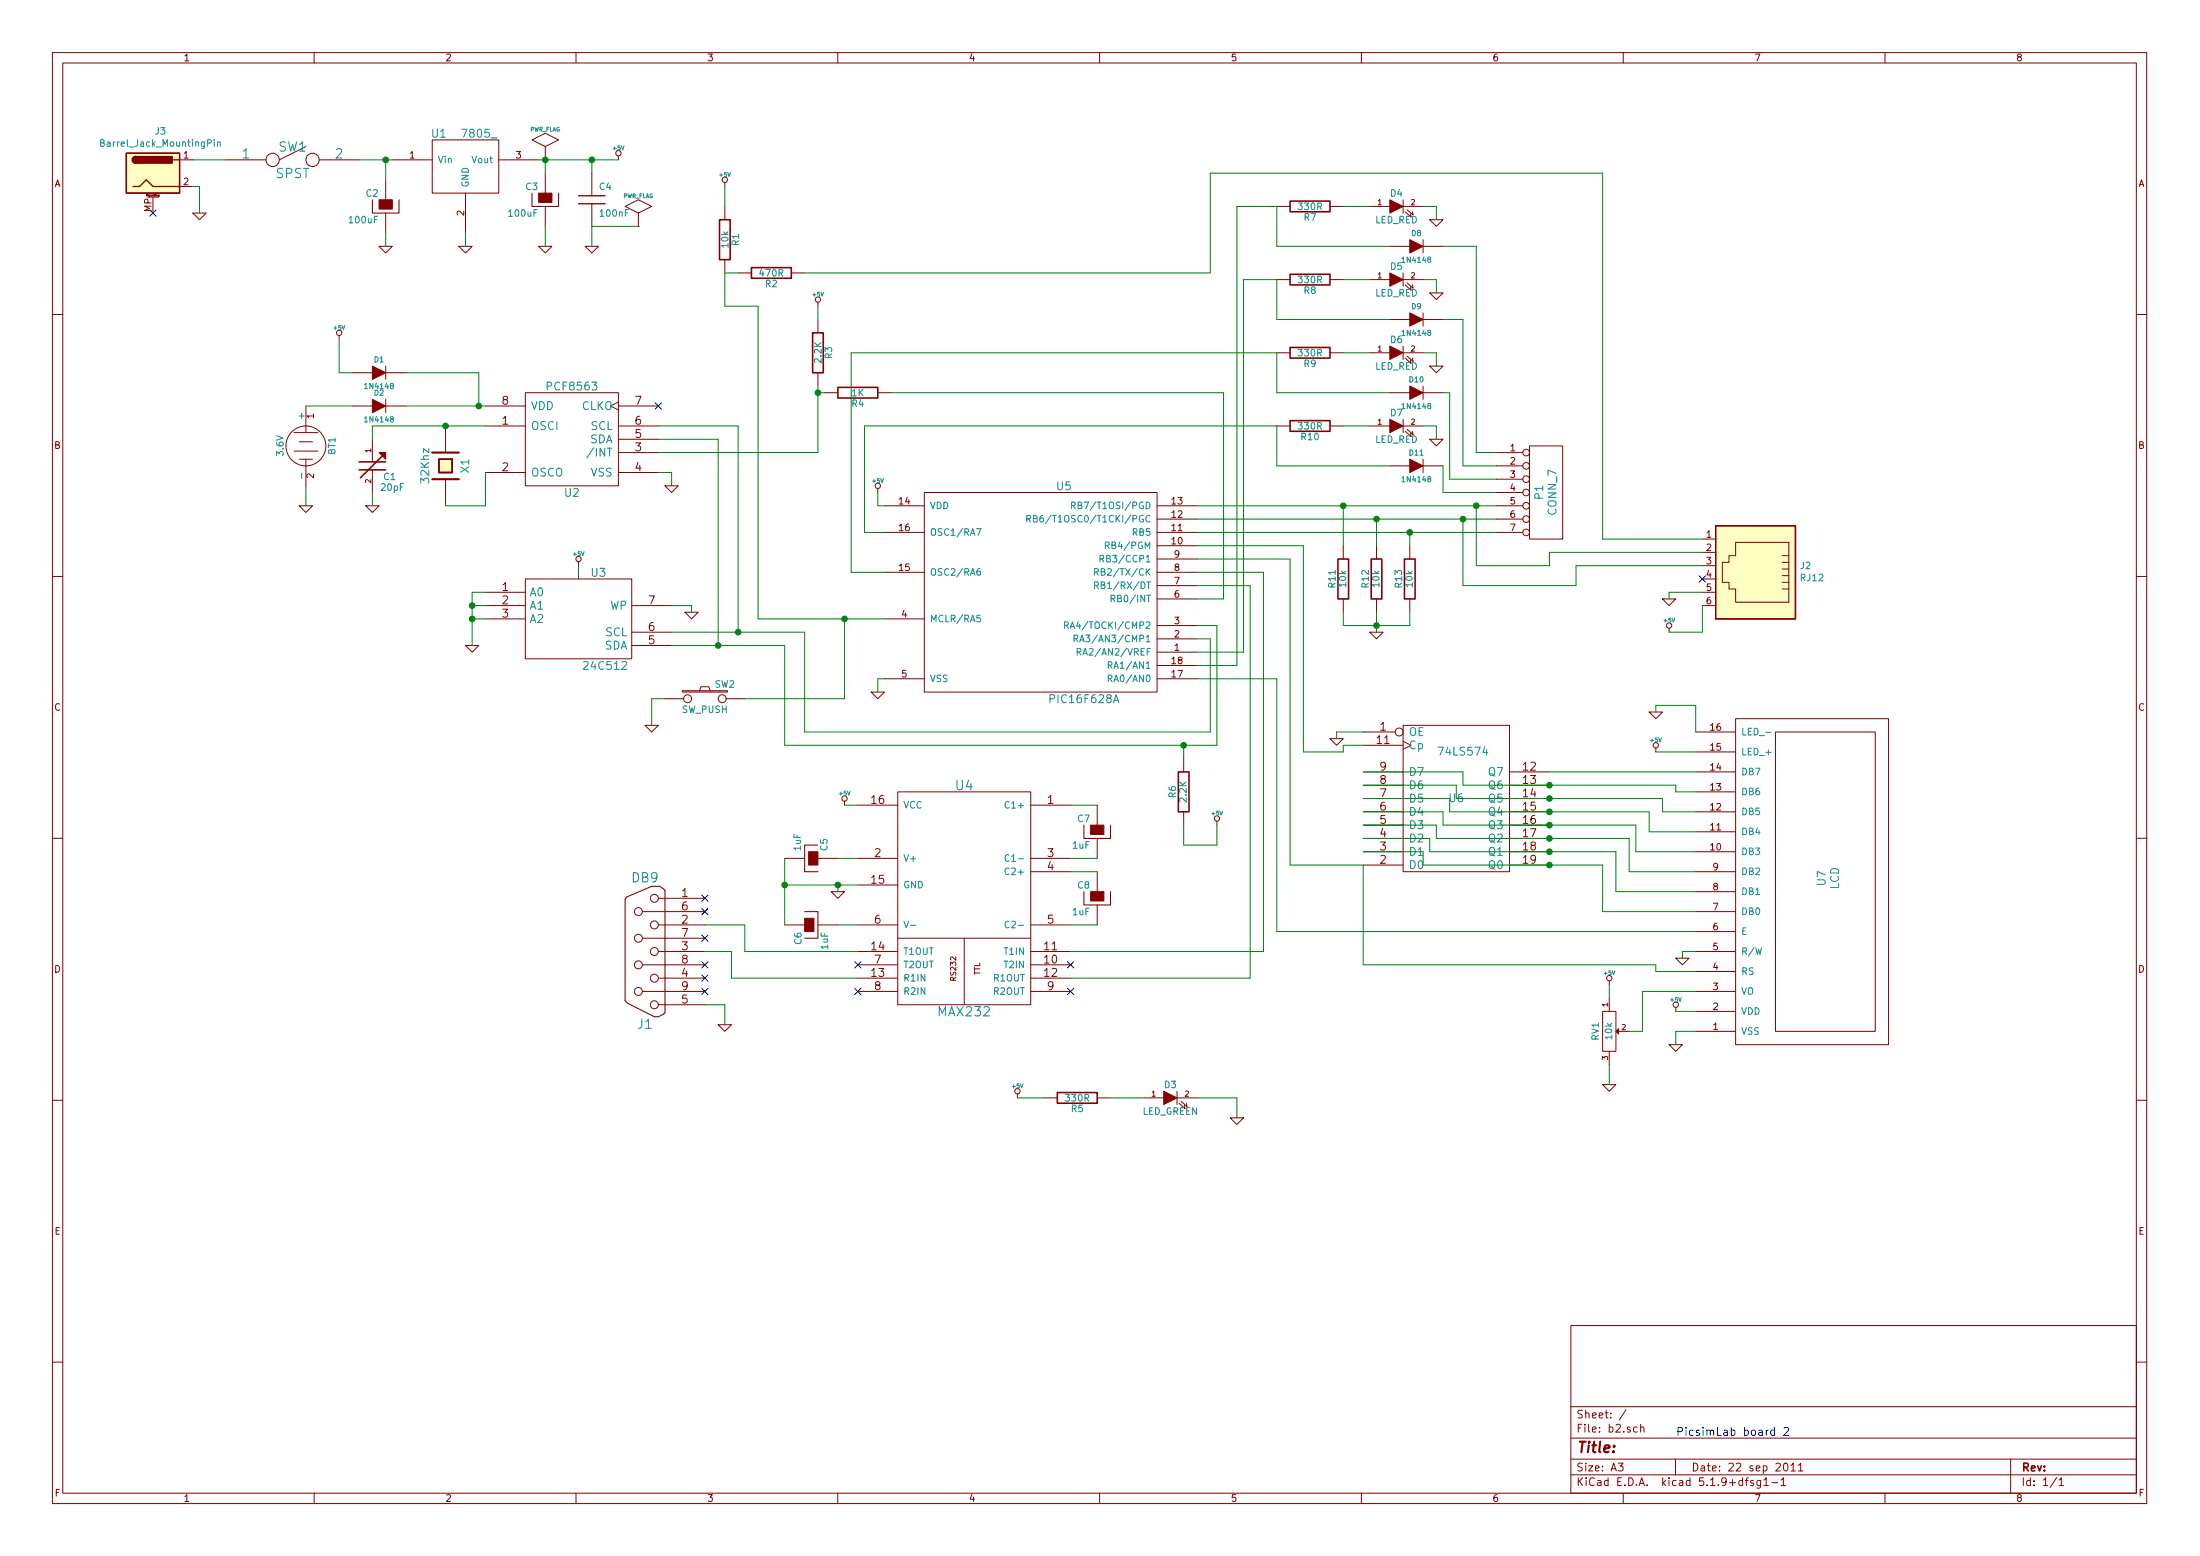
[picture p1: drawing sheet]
<svg xmlns="http://www.w3.org/2000/svg" width="420mm" height="297mm" viewBox="0 0 420 297" stroke-linecap="round" stroke-linejoin="round" font-family="sans-serif">
<g fill="none" stroke="#840000" stroke-width=".19">
<path d="M10 10h400v277h-400zM12 12h396v273.1h-396zM60 10v2M110 10v2M160 10v2M210 10v2M260 10v2M310 10v2M360 10v2M28.2 37.6h2M29.2 37.6v3.1M30.4 37.2v.4h-.2"/>
<path d="M30.4 37.2l-.2 .1 .2 .2M34.3 30.5h2.5M34.3 35.6h2.5M43.2 30.5h7.6M58.4 28l-5.1 2.5M61 30.5h7.6M73.7 34.3v3.8M74.9 30.5h7.6M82.5 26.7h12.7v10.2h-12.7zM88.9 36.9v7.6M95.2 30.5h7.7M101.6 26.7l2.5-1.3 2.6 1.3-2.6 1.3z"/>
<path d="M104.1 28v2.5M104.1 30.5h.1M104.1 33.1v3.8M104.1 39.4v3.8M113 33.1v4.3M113 38.9v4.3M118.1 29.8v.7M119.4 39.4l2.5-1.3 2.6 1.3-2.6 1.3zM138.4 34.8v.8M138.4 39.4v2.5M243.8 39.4h2.6M254 39.4h2.5"/>
<path d="M261.6 39.4h3.8M268 38.1v2.6M268 39.4h3.8M36.8 40.7h2.6l-1.3 1.2zM72.4 47h2.5l-1.2 1.3zM73.7 40.7v3.8M87.6 47h2.6l-1.3 1.3zM102.9 47h2.5l-1.3 1.3zM111.8 47h2.5l-1.3 1.3zM121.9 40.7v2.5M121.9 43.2h.1M138.4 49.6v2.5"/>
<path d="M141 52.1h2.5M151.1 52.1h2.6M156.2 57.7v.8M243.8 53.4h2.6M254 53.4h2.5M261.6 53.4h3.8M265.4 47h3.8M268 52.1v2.5M268 53.4h3.8M268.4 54.4l1.1 1-.1-.6M268.4 40.4l1.1 1-.1-.6M268.7 54l1.2 1-.2-.6"/>
<path d="M268.7 40l1.2 1.1-.2-.7M271.8 45.8v2.5M271.8 59.7v2.6M271.8 47h3.8M273 55.9h2.6l-1.3 1.3zM273 41.9h2.6l-1.3 1.3zM10 60h2M58.4 77.5v5.1M64.8 64v.8M67.3 71.2h3.8M67.3 77.5h3.8M73.7 69.9v2.5"/>
<path d="M73.7 76.2v2.6M73.7 71.2h3.8M73.7 77.5h3.8M92.7 77.5h7.6M100.3 75h17.8v17.7h-17.8zM118.1 76.7l-1.5 .8 1.5 .8M118.1 77.5h7.6M156.2 61v2.5M156.2 71.2v2.5M157.5 75h2.5M167.6 75h2.6M243.8 67.3h2.6"/>
<path d="M254 67.3h2.5M261.6 67.3h3.8M265.4 61h3.8M265.4 75h3.8M268 67.3h3.8M268 66.1v2.5M268.4 68.4l1.1 1-.1-.7M268.7 68l1.2 1-.2-.6M271.8 73.7v2.5M271.8 61h3.8M271.8 75h3.8M273 69.9h2.6l-1.3 1.3z"/>
<path d="M408 60h2M56.2 82.6h4.5M56.2 86.1h4.5M57.1 96.6h2.6l-1.3 1.2zM57.1 84.3h2.6M57.1 87.7h2.6M58.4 87.7v5M69.8 96.6h2.6l-1.3 1.2zM71.1 83.9v4.3M71.1 89.7v4.3M85.1 81.3v5.1M85.1 91.5v5.1"/>
<path d="M92.7 81.3h7.6M92.7 90.2h7.6M118.1 81.3h7.6M118.1 90.2h7.6M118.1 86.4h7.6M118.1 83.9h7.6M127 92.7h2.5l-1.2 1.3zM167.6 93.3v.7M168.9 96.6h7.6M176.5 94h44.5v38.1h-44.5zM221 99.1h7.6M221 96.6h7.6"/>
<path d="M243.8 81.3h2.6M254 81.3h2.5M261.6 81.3h3.8M265.4 88.9h3.8M268 80v2.6M268 81.3h3.8M268.4 82.3l1.1 1-.1-.6M268.7 82l1.2 1-.2-.7M271.8 87.7v2.5M271.8 88.9h3.8M273 83.9h2.6l-1.3 1.2zM285.7 99.1h5.1"/>
<path d="M285.7 96.6h5.1M285.7 88.9h5.1M285.7 86.4h5.1M285.7 91.5h5.1M285.7 94h5.1M292.1 85.1h6.3v17.8h-6.3zM10 110h2M92.7 113.1h7.6M92.7 115.6h7.6M92.7 118.1h7.6M100.3 110.5h20.3v15.3h-20.3zM110.5 107.2v.8"/>
<path d="M120.6 115.6h7.7M130.8 116.9h2.5l-1.2 1.2zM168.9 101.6h7.6M168.9 109.3h7.6M168.9 118.1h7.6M221 104.2h7.6M221 101.6h7.6M221 109.3h7.6M221 119.4h7.6M221 114.3h7.6M221 111.8h7.6M221 106.7h7.6"/>
<path d="M256.5 104.2v2.5M256.5 114.3v2.6M262.9 104.2v2.5M262.9 114.3v2.6M269.2 104.2v2.5M269.2 114.3v2.6M285.7 101.6h5.1M317.5 114.3h2.5l-1.2 1.3zM318.8 119.9v.8M325.1 102.9h2.6M325.1 105.4h2.6M325.1 108h2.6"/>
<path d="M325.1 110.5h2.6M325.1 113.1h2.6M325.1 115.6h2.6M331.5 103.5h10.1v11.5h-10.1v-2.6h-1.3v-1.2h-1.3v-3.8h1.3v-1.3h1.3zM340.4 106.1h1.2M340.4 107.4h1.2M340.4 108.6h1.2M340.4 109.9h1.2M340.4 111.2h1.2M340.4 112.4h1.2M408 110h2M88.9 123.2h2.5l-1.2 1.3z"/>
<path d="M120.6 123.2h7.7M120.6 120.7h7.7M123.2 138.5h2.5l-1.2 1.2zM127 133.4h3.6M130.3 131.9h8.6v.2h-8.6zM133.6 131.9l.3-.8h1.5l.2 .8M138.7 133.4h3.5M166.4 132.1h2.5l-1.3 1.3zM168.9 129.6h7.6M221 124.5h7.6M221 129.6h7.6M221 127h7.6"/>
<path d="M221 122h7.6M260.3 139.7h6.1M261.6 120.7h2.6l-1.3 1.3zM268 138.5h20.3v27.9h-20.3zM315 135.9h2.5l-1.3 1.3zM323.8 139.7h7.7M331.5 137.2h29.2v62.2h-29.2zM339.1 139.7h19v57.2h-19zM161.3 152.9v.8M163.8 153.7h7.6M171.4 151.2h25.4v40.6h-25.4zM196.8 153.7h7.7"/>
<path d="M209.5 153.7v3.8M226.1 144.8v2.6M226.1 155v2.5M232.4 156.8v.7M254 141h2.5l-1.2 1.3zM260.3 142.3h7.7M260.3 147.4h7.7M260.3 149.9h7.7M260.3 152.4h7.7M260.3 155h7.7M260.3 157.5h7.7M268 141.5l1.5 .8-1.5 .7"/>
<path d="M288.3 147.4h7.6M288.3 149.9h7.6M288.3 152.4h7.6M288.3 155h7.6M288.3 157.5h7.6M316.2 142.8v.7M323.8 147.4h7.7M323.8 155h7.7M323.8 158.8h7.7M323.8 151.2h7.7M323.8 143.5h7.7M10 160h2"/>
<path d="M122.7 174h11.9M122.7 179.1h11.9M125.7 171.5h8.9M125.7 176.6h8.9M149.9 176.6h3.8M149.9 163.9h3.8M156.2 176.6h3.8M156.2 163.9h3.8M158.7 170.2h2.6l-1.3 1.3zM163.8 176.6h7.6M163.8 168.9h7.6M163.8 163.9h7.6"/>
<path d="M171.4 179.1h25.4M184.1 179.1v12.7M196.8 176.6h7.7M196.8 163.9h7.7M196.8 166.4h7.7M209.5 160.1v3.8M209.5 166.4v3.8M209.5 172.8v3.8M260.3 160.1h7.7M260.3 162.6h7.7M260.3 165.1h7.7M288.3 160.1h7.6"/>
<path d="M288.3 162.6h7.6M288.3 165.1h7.6M323.8 174h7.7M323.8 166.4h7.7M323.8 162.6h7.7M323.8 177.8h7.7M323.8 170.2h7.7M408 160h2M122.7 184.2h11.9M122.7 189.3h11.9M125.7 181.6h8.9M125.7 186.7h8.9"/>
<path d="M125.7 191.8h8.9M137.2 195.6h2.5l-1.3 1.3zM163.8 181.6h7.6M163.8 184.2h7.6M163.8 186.7h7.6M163.8 189.3h7.6M196.8 181.6h7.7M196.8 184.2h7.7M196.8 186.7h7.7M196.8 189.3h7.7M306.1 193.1h2.5v7.6h-2.5zM307.3 187.2v.8"/>
<path d="M307.3 190.5v2.6M309.1 196.9h2M318.8 199.4h2.5l-1.3 1.3zM320 182.9h2.6l-1.3 1.3zM320 192.3v.8M323.8 181.6h7.7M323.8 189.3h7.7M323.8 196.9h7.7M323.8 193.1h7.7M323.8 185.5h7.7M10 210h2M194.3 208.8v.8"/>
<path d="M199.4 209.6h2.5M209.5 209.6h2.6M218.4 209.6h3.8M224.8 209.6h3.8M224.8 208.3v2.6M225.2 210.6l1.1 1-.1-.6M225.6 210.2l1.1 1-.1-.6M234.9 213.4h2.6l-1.3 1.3zM306.1 207h2.5l-1.3 1.3zM307.3 200.7v2.5M408 210h2M300 253h108v32.1h-108z"/>
<path d="M10 260h2M300 278.5h108M300 274.5h108M300 268.5h108M309 279.3h1l-.5 .6 .4 .1v.7l-.2 .1-.7-.1M310.5 269.1l-1.2 2M312.7 272.5l-.4-.1-.3 .3v.6l.3 .1 .4-.1M313.3 272.5l.2-.1 .4 .1 .1 .9M313.3 271.9v1.5M320 278.5v3M340.7 279.5l.4-.2a.94 .94 0 0 1 0 1.5l-.4-.3-.1-.6zM342 279.7l.5-.4v1.5"/>
<path d="M343.5 279.7l.4-.4v1.5M384 278.5v6.6M408 260h2M60 285.1v1.9M110 285.1v1.9M160 285.1v1.9M210 285.1v1.9M260 285.1v1.9M300 281.5h108M310 285.1v1.9M333.3 282.6h.6M333.9 282.1l-.4 .2v1.3"/>
<path d="M334.9 282.7l-.4-.1-.2 .2 .1 .2 .5 .2v.3h-.6M336.2 282.6v1.2l-.3 .3-.3-.1M336.2 282.7l-.4-.1-.3 .3 .1 .6 .2 .1 .4-.1M336.9 282.5l.4-.4v1.5M336.9 283.6h.8M338.4 283h1.1M340.2 282.5l.4-.4v1.5M340.2 283.6h.8M342 280.8h.9M343.5 280.8h.8M360 285.1v1.9M392.8 282l-1.3 2"/>
<path d="M393.2 282.5l.5-.4v1.5M393.2 283.6h.9"/>
<circle cx="52.1" cy="30.5" r="1.27"/>
<circle cx="59.7" cy="30.5" r="1.27"/>
<circle cx="118.1" cy="29.2" r=".51"/>
<circle cx="138.4" cy="34.3" r=".51"/>
<circle cx="156.2" cy="57.2" r=".51"/>
<circle cx="64.8" cy="63.5" r=".51"/>
<circle cx="58.4" cy="85.1" r="3.8"/>
<circle cx="167.6" cy="92.7" r=".51"/>
<circle cx="291.5" cy="99.1" r=".63"/>
<circle cx="291.5" cy="86.4" r=".63"/>
<circle cx="291.5" cy="94" r=".63"/>
<circle cx="291.5" cy="96.6" r=".63"/>
<circle cx="291.5" cy="91.5" r=".63"/>
<circle cx="291.5" cy="88.9" r=".63"/>
<circle cx="110.5" cy="106.7" r=".51"/>
<circle cx="291.5" cy="101.6" r=".63"/>
<circle cx="318.8" cy="119.4" r=".51"/>
<circle cx="131.3" cy="133.4" r=".76"/>
<circle cx="137.9" cy="133.4" r=".76"/>
<circle cx="267.2" cy="139.7" r=".76"/>
<circle cx="161.3" cy="152.4" r=".51"/>
<circle cx="232.4" cy="156.2" r=".51"/>
<circle cx="316.2" cy="142.3" r=".51"/>
<circle cx="121.9" cy="174" r=".76"/>
<circle cx="121.9" cy="179.1" r=".76"/>
<circle cx="125" cy="171.5" r=".76"/>
<circle cx="125" cy="176.6" r=".76"/>
<circle cx="121.9" cy="184.2" r=".76"/>
<circle cx="121.9" cy="189.3" r=".76"/>
<circle cx="125" cy="186.7" r=".76"/>
<circle cx="125" cy="191.8" r=".76"/>
<circle cx="125" cy="181.6" r=".76"/>
<circle cx="307.3" cy="186.7" r=".51"/>
<circle cx="320" cy="191.8" r=".51"/>
<circle cx="194.3" cy="208.3" r=".51"/>
</g>
<g fill="none" stroke="#840000" stroke-width=".3">
<path d="M246.4 38.4h7.6v2h-7.6zM137.4 41.9h2v7.7h-2zM143.5 51.1h7.6v2h-7.6zM246.4 52.4h7.6v2h-7.6zM155.2 63.5h2v7.7h-2zM160 74h7.6v2h-7.6zM246.4 66.3h7.6v2.1h-7.6zM68.6 89.7h5.1M68.6 88.2h5.1M73 87l-4.2 4.2M83.8 87.7h2.6v2.5h-2.6zM246.4 80.3h7.6v2h-7.6z"/>
<path d="M255.5 106.7h2.1v7.6h-2.1zM261.9 106.7h2v7.6h-2zM268.2 106.7h2.1v7.6h-2.1zM225 147.4h2.1v7.6h-2.1zM201.9 208.6h7.6v2h-7.6z"/>
</g>
<path d="M71.1 38.1v2.6h5.1v-2.6M101.6 36.9v2.5h5.1v-2.5M207 157.5v2.6h5.1v-2.6M124.5 169.2l-4.9 2.1-.2 .4v19.3l.5 .6 5.1 2.5h.7l1.3-.8v-23.3l-1-.8M153.7 174h2.5v5.1h-2.5M156.2 161.3h-2.5v5.1h2.5M207 170.2v2.6h5.1v-2.6" fill="none" stroke="#840000" stroke-width=".2"/>
<g fill="#840000" stroke="#840000" stroke-width=".19">
<path d="M102.9 36.9h2.5v1.7h-2.5z"/>
<path d="M72.4 38.1h2.5v1.8h-2.5z"/>
<path d="M265.4 52.1l2.6 1.3-2.6 1.2z"/>
<path d="M269.2 59.7l2.6 1.3-2.6 1.3z"/>
<path d="M269.2 45.8l2.6 1.2-2.6 1.3z"/>
<path d="M265.4 38.1l2.6 1.3-2.6 1.3z"/>
<path d="M265.4 66.1l2.6 1.2-2.6 1.3z"/>
<path d="M269.2 73.7l2.6 1.3-2.6 1.2z"/>
<path d="M72.4 86.4h1.3v1.3z"/>
<path d="M71.1 69.9l2.6 1.3-2.6 1.2z"/>
<path d="M71.1 76.2l2.6 1.3-2.6 1.3z"/>
<path d="M222.2 208.3l2.6 1.3-2.6 1.3z"/>
<path d="M265.4 80l2.6 1.3-2.6 1.3z"/>
<path d="M308.6 196.9l.5-.5v1z"/>
<path d="M269.2 87.7l2.6 1.2-2.6 1.3z"/>
<path d="M154.4 162.6h1.8v2.5h-1.8z"/>
<path d="M153.7 175.3h1.7v2.5h-1.7z"/>
<path d="M208.3 170.2h2.5v1.8h-2.5z"/>
<path d="M208.3 157.5h2.5v1.8h-2.5z"/>
</g>
<g fill="#ffffc2" stroke="#ffffc2" stroke-width=".19">
<path d="M24.1 29.2h10.2v7.7h-10.2z"/>
<path d="M83.8 87.7h2.6v2.5h-2.6z"/>
<path d="M327.7 100.4h15.2v17.7h-15.2z"/>
</g>
<path d="M24.1 29.2h10.2v7.7h-10.2zM25.4 35.6h1.3l1.2-1.3 1.3 1.3h5.1M25.9 29.9a.63 .63 0 0 0-.6 .6 .63 .63 0 0 0 .6 .7M33 30.5h1.3M110.5 38.9h5.1M110.5 37.4h5.1M327.7 100.4h15.2v17.7h-15.2z" fill="none" stroke="#840000" stroke-width=".25"/>
<g fill="#840000" stroke="#840000" stroke-width=".25">
<path d="M25.5 30.1l.4-.2v1.3a.64 .64 0 0 1-.6-.4 .64 .64 0 0 1 .2-.7z"/>
<path d="M25.9 29.9h7v1.3h-7z"/>
</g>
<g fill="none" stroke="#008484" stroke-width=".19">
<path d="M19.2 27.3l.6-.1 .1-.2-.1-.2-.6-.1v1.2h.5l.2-.1v-.3l-.3-.2M40.9 26.7v.1M40.9 27.1v.8M41.5 27.2l.2-.1h.3l.1 .8M41.5 27.1v.8M113.4 85.5l-1.3 1.9M196.1 99h.6l.1-.5-.7-.1v1.3M196.4 99l.4 .7M197.4 99l.5-.1 .1-.4-.6-.1v1.3h.5l.1-.2 .1-.3-.3-.2M199.2 98.4h-.2a.79 .79 0 0 0-.2 1.3l.5-.2v-.5l-.5-.1-.2 .2M204.6 96.5l.7-.1v-.4l-.7-.2v1.3M204.9 96.5l.5 .6"/>
<path d="M205.9 96.5l.6-.1 .1-.2-.1-.2-.6-.2v1.3h.5l.2-.1v-.3l-.3-.2M186.5 100.9h.9l-.6 1.3M187.2 108.5l-.4 .1a.87 .87 0 0 0 0 1.2l.4-.1v-.5l-.4-.2-.2 .3M187.2 117.4h-.6v.6l.1-.1 .5 .1v.6l-.2 .1-.4-.1M203.3 119.4l.6-.1 .1-.2v-.3l-.7-.1v1.3M203.6 119.4l.4 .6M204.4 120l.4-1.3 .4 1.3M204.5 119.6h.6M209 111.7l.7-.1v-.4l-.7-.1v1.3M209 109.2l.7-.1v-.4l-.7-.2v1.3M209.3 111.7l.5 .7M209.3 109.2l.5 .6"/>
<path d="M210.1 106.7l.6-.1v-.5l-.6-.1v1.3M210.4 106.7l.4 .6M211.1 104.1h.6l.1-.2v-.3l-.7-.1v1.2M211.4 104.1l.4 .6M212.2 114.3l.6-.1 .1-.1v-.3l-.7-.2v1.3M212.5 114.3l.4 .6M205.1 121.9l.7-.1v-.4l-.7-.2v1.3M205.4 121.9l.4 .6M205.7 124.4l.7-.1v-.4l-.7-.1v1.3M206 124.4l.5 .7M206.2 122.5l.4-1.3 .5 1.3M206.3 122.2h.6"/>
<path d="M211.7 129.5h.6v-.5l-.6-.1v1.2M211.7 127l.6-.1v-.4l-.6-.2v1.3M337.3 139.8h.9M192.7 153.1a.5 .5 0 0 0-.6 0 .5 .5 0 0 0-.2 .6l.3 .5 .5-.1M172.6 175.9l.5 1.2 .4-1.2M173.9 176.6h1M192.7 163.3a.5 .5 0 0 0-.6 0 .5 .5 0 0 0-.2 .6l.3 .5 .5-.1M192.7 165.8a.5 .5 0 0 0-.6 0 .5 .5 0 0 0-.2 .6l.3 .5 .5-.1M192.7 176a.5 .5 0 0 0-.6 0 .5 .5 0 0 0-.2 .6l.3 .5 .5-.1"/>
</g>
<path d="M82.5 86.4h5.1M82.5 91.5h5.1" fill="none" stroke="#840000" stroke-width=".41"/>
<g fill="none" stroke="#008400" stroke-width=".19">
<path d="M36.8 35.6h1.3v5.1M36.8 30.5h6.4M68.6 30.5h6.3M73.7 30.5v3.8M102.9 30.5h15.2M104.1 30.5v2.6M113 30.5v2.6M138.4 35.6v3.8M256.5 39.4h5.1M271.8 39.4h2.5v2.5M73.7 44.5v2.5M88.9 44.5v2.5"/>
<path d="M104.1 43.2v3.8M121.9 43.2h-8.9v3.8M141 52.1h-2.6v6.4h6.4v59.6h24.1M153.7 52.1h77.4v-19h75v69.8h19M156.2 58.5v2.5M256.5 53.4h5.1M265.4 47h-21.6v-7.6h-7.6v87.6h-7.6M271.8 53.4h2.5v2.5M275.6 47h6.3v39.4h3.8M58.4 77.5h8.9M64.8 64.8v6.4h2.5M77.5 77.5h15.2"/>
<path d="M77.5 71.2h13.9v6.3M156.2 75h1.3M156.2 73.7v12.7h-30.5M170.2 75h63.5v39.3h-5.1M256.5 67.3h5.1M265.4 61h-21.6v-7.6h-6.3v71.1h-8.9M265.4 75h-21.6v-7.7h-81.2v42h6.3M271.8 67.3h2.5v2.6M275.6 61h3.8v27.9h6.3M275.6 75h1.3v16.5h8.8M58.4 92.7v3.9M71.1 94v2.6"/>
<path d="M92.7 81.3h-21.6v2.6M92.7 90.2v6.4h-7.6M125.7 81.3h15.3v39.4M125.7 90.2h2.6v2.5M125.7 83.9h11.5v39.3M167.6 94v2.6h1.3M228.6 99.1h57.1M228.6 96.6h57.1M256.5 81.3h5.1M256.5 96.6v7.6M262.9 99.1v5.1M265.4 88.9h-21.6v-7.6h-78.7v20.3h3.8"/>
<path d="M271.8 81.3h2.5v2.6M275.6 88.9v5.1h10.1M279.4 99.1v12.7h21.6v-3.8h24.1M281.9 96.6v11.4h14v-2.6h29.2M90.2 115.6h2.5M90.2 118.1h2.5M92.7 113.1h-2.5v10.1M110.5 108v2.5M128.3 115.6h3.8v1.3M161.3 118.1v15.3h-19.1M228.6 101.6h57.1M228.6 119.4h3.8v22.9h-82.5v-19.1h-21.6"/>
<path d="M228.6 104.2h20.3v39.3h7.6v-1.2h3.8M228.6 111.8h10.2v74.9h-34.3M228.6 106.7h17.8v58.4h13.9v19.1h55.9v1.3h7.6M228.6 109.3h12.7v72.3h-36.8M256.5 116.9v2.5h12.7v-2.5M262.9 116.9v3.8M269.2 101.6v2.6M325.1 113.1h-6.3v1.2M325.1 115.6v5.1h-6.3M127 133.4h-2.5v5.1M128.3 120.7h25.4v19h77.4v-17.7h-2.5M168.9 129.6h-1.3v2.5"/>
<path d="M228.6 129.6h15.2v48.2h80M260.3 139.7h-5v1.3M316.2 135.9v-1.2h7.6v5M161.3 153.7h2.5M204.5 153.7h5M226.1 157.5v3.8h6.3v-3.8M226.1 142.3v2.5M260.3 147.4h19.1v2.5h40.6v1.3h3.8M260.3 157.5h14v2.6h36.8v6.3h12.7M260.3 149.9h17.8v2.5h39.4v2.6h6.3M260.3 152.4h16.6v2.6h38.1v3.8h8.8M260.3 155h15.3v2.5h36.8v5.1h11.4"/>
<path d="M295.9 147.4h27.9M316.2 143.5h7.6M134.6 176.6h7.6v5h21.6M149.9 163.9v12.7M149.9 168.9h13.9M160 163.9h3.8M160 168.9v1.3M160 176.6h3.8M204.5 163.9h5M204.5 166.4h5M204.5 176.6h5M260.3 160.1h12.7v2.5h35.6v7.6h15.2"/>
<path d="M260.3 162.6h11.5v2.5h34.3v8.9h17.7M134.6 191.8h3.8v3.8M134.6 181.6h5.1v5.1h24.1M307.3 188v2.5M320 193.1h3.8M323.8 181.6h-2.5v1.3M323.8 189.3h-10.1v7.6h-2.6M323.8 196.9h-3.8v2.5M194.3 209.6h5.1M212.1 209.6h6.3M228.6 209.6h7.6v3.8M307.3 203.2v3.8"/>
</g>
<path d="M338.9 273.1l-.4-.1-.3 .3v.4l.1 .3h.6M338.9 272.5v1.5M340.7 272.6l.6-.1 .2 .1 .1 .3-1 1.1h1" fill="none" stroke="#0000c2" stroke-width=".19"/>
<g fill="#008400" stroke="#008400" stroke-width=".25">
<circle cx="137.2" cy="123.2" r=".51"/>
<circle cx="91.4" cy="77.5" r=".51"/>
<circle cx="90.2" cy="118.1" r=".51"/>
<circle cx="262.9" cy="99.1" r=".51"/>
<circle cx="156.2" cy="75" r=".51"/>
<circle cx="279.4" cy="99.1" r=".51"/>
<circle cx="161.3" cy="118.1" r=".51"/>
<circle cx="85.1" cy="81.3" r=".51"/>
<circle cx="90.2" cy="115.6" r=".51"/>
<circle cx="226.1" cy="142.3" r=".51"/>
<circle cx="141" cy="120.7" r=".51"/>
<circle cx="295.9" cy="160.1" r=".51"/>
<circle cx="104.1" cy="30.5" r=".51"/>
<circle cx="295.9" cy="155" r=".51"/>
<circle cx="295.9" cy="152.4" r=".51"/>
<circle cx="149.9" cy="168.9" r=".51"/>
<circle cx="160" cy="168.9" r=".51"/>
<circle cx="73.7" cy="30.5" r=".51"/>
<circle cx="295.9" cy="165.1" r=".51"/>
<circle cx="295.9" cy="162.6" r=".51"/>
<circle cx="295.9" cy="157.5" r=".51"/>
<circle cx="295.9" cy="149.9" r=".51"/>
<circle cx="262.9" cy="119.4" r=".51"/>
<circle cx="256.5" cy="96.6" r=".51"/>
<circle cx="269.2" cy="101.6" r=".51"/>
<circle cx="281.9" cy="96.6" r=".51"/>
<circle cx="113" cy="30.5" r=".51"/>
</g>
<g fill="none" stroke="#000084" stroke-width=".19">
<path d="M28.6 40.1l1.2 1.2M29.8 40.1l-1.2 1.2M125.1 76.9l1.2 1.2M126.3 76.9l-1.2 1.2M324.5 109.9l1.2 1.2M325.7 109.9l-1.2 1.2M134 170.9l1.2 1.2M134 173.4l1.2 1.2M134 178.5l1.2 1.2M135.2 170.9l-1.2 1.2M135.2 173.4l-1.2 1.2M135.2 178.5l-1.2 1.2"/>
<path d="M134 183.6l1.2 1.2M134 186.1l1.2 1.2M134 188.7l1.2 1.2M135.2 183.6l-1.2 1.2M135.2 186.1l-1.2 1.2M135.2 188.7l-1.2 1.2M163.2 188.7l1.2 1.2M163.2 183.6l1.2 1.2M164.4 188.7l-1.2 1.2M164.4 183.6l-1.2 1.2M203.9 183.6l1.2 1.2M203.9 188.7l1.2 1.2"/>
<path d="M205.1 183.6l-1.2 1.2M205.1 188.7l-1.2 1.2"/>
</g>
<text font-size="2.8" fill="#840000" x="301" y="277.3">Title:</text>
<g font-size="2.5" fill="#008484">
<text x="53.2" y="28.9">SW1</text>
<text x="46.3" y="30.3">1</text>
<text x="52.7" y="34">SPST</text>
<text x="64.1" y="30.3">2</text>
<text x="182.6" y="150.9">U4</text>
<text x="120.7" y="168.5">DB9</text>
<text x="121.8" y="196.4">J1</text>
<text x="179.3" y="194">MAX232</text>
</g>
<g font-size="2.1" fill="#008484">
<text x="82.5" y="26.3">U1</text>
<text x="88.5" y="26.3">7805_</text>
<text x="104.7" y="74.5">PCF8563</text>
<text x="101.3" y="82.1">OSCI</text>
<text x="101.3" y="78.3">VDD</text>
<text x="111.1" y="78.3">CLKO</text>
<text x="112.9" y="82.1">SCL</text>
<text x="112.6" y="84.6">SDA</text>
<text x="113.1" y="87.2">/INT</text>
<text x="82" y="92.1" transform="rotate(-90 82 92.1)">32Khz</text>
<text x="89.6" y="90.2" transform="rotate(-90 89.6 90.2)">X1</text>
<text x="101.3" y="91">OSCO</text>
<text x="107.9" y="94.8">U2</text>
<text x="112.9" y="91">VSS</text>
<text x="201.9" y="93.6">U5</text>
<text x="294.7" y="95.3" transform="rotate(-90 294.7 95.3)">P1</text>
<text x="297.3" y="98.3" transform="rotate(-90 297.3 98.3)">CONN_7</text>
<text x="101.1" y="113.8">A0</text>
<text x="113" y="110.1">U3</text>
<text x="101.1" y="116.4">A1</text>
<text x="101.1" y="118.9">A2</text>
<text x="116.5" y="116.4">WP</text>
<text x="115.4" y="124">SDA</text>
<text x="115.6" y="121.4">SCL</text>
<text x="111.9" y="127.9">24C512</text>
<text x="200.9" y="134.2">PIC16F628A</text>
<text x="269" y="140.5">OE</text>
<text x="269" y="143">Cp</text>
<text x="269" y="148.1">D7</text>
<text x="275.1" y="144.2">74LS574</text>
<text x="284.5" y="148.1">Q7</text>
<text x="269" y="155.7">D4</text>
<text x="269" y="153.2">D5</text>
<text x="269" y="150.7">D6</text>
<text x="276.8" y="153.1">U6</text>
<text x="284.5" y="150.7">Q6</text>
<text x="284.5" y="153.2">Q5</text>
<text x="284.5" y="155.7">Q4</text>
<text x="269" y="160.8">D2</text>
<text x="269" y="158.3">D3</text>
<text x="284.5" y="158.3">Q3</text>
<text x="284.5" y="160.8">Q2</text>
<text x="269" y="165.9">D0</text>
<text x="269" y="163.4">D1</text>
<text x="284.5" y="163.4">Q1</text>
<text x="284.5" y="165.9">Q0</text>
<text x="348.7" y="169" transform="rotate(-90 348.7 169)">U7</text>
<text x="351.2" y="169.8" transform="rotate(-90 351.2 169.8)">LCD</text>
</g>
<g font-size="2.1" fill="#840000">
<text x="95.9" y="77.3">8</text>
<text x="121.3" y="77.3">7</text>
<text x="95.9" y="81.1">1</text>
<text x="121.3" y="83.6">5</text>
<text x="121.3" y="81.1">6</text>
<text x="95.9" y="90">2</text>
<text x="121.3" y="86.1">3</text>
<text x="121.3" y="90">4</text>
<text x="95.9" y="112.8">1</text>
<text x="95.9" y="115.4">2</text>
<text x="95.9" y="117.9">3</text>
<text x="123.9" y="115.4">7</text>
<text x="123.9" y="123">5</text>
<text x="123.9" y="120.4">6</text>
<text x="263" y="142">11</text>
<text x="263.6" y="139.5">1</text>
<text x="263.6" y="149.6">8</text>
<text x="263.6" y="147.1">9</text>
<text x="290.9" y="147.1">12</text>
<text x="290.9" y="149.6">13</text>
<text x="166.5" y="153.5">16</text>
<text x="200.1" y="153.5">1</text>
<text x="263.6" y="154.7">6</text>
<text x="263.6" y="152.2">7</text>
<text x="290.9" y="152.2">14</text>
<text x="290.9" y="154.7">15</text>
<text x="263.6" y="159.8">4</text>
<text x="263.6" y="157.3">5</text>
<text x="290.9" y="157.3">16</text>
<text x="290.9" y="159.8">17</text>
<text x="167.1" y="163.6">2</text>
<text x="200.1" y="163.6">3</text>
<text x="200.1" y="166.2">4</text>
<text x="263.6" y="164.9">2</text>
<text x="263.6" y="162.3">3</text>
<text x="290.9" y="162.3">18</text>
<text x="290.9" y="164.9">19</text>
<text x="130.2" y="171.2">1</text>
<text x="130.2" y="173.8">6</text>
<text x="166.5" y="168.7">15</text>
<text x="130.2" y="176.3">2</text>
<text x="130.2" y="178.9">7</text>
<text x="167.1" y="176.3">6</text>
<text x="200.1" y="176.3">5</text>
<text x="130.2" y="181.4">3</text>
<text x="130.2" y="183.9">8</text>
<text x="166.5" y="181.4">14</text>
<text x="167.1" y="183.9">7</text>
<text x="199.5" y="183.9">10</text>
<text x="199.5" y="181.4">11</text>
<text x="130.2" y="186.5">4</text>
<text x="130.2" y="191.6">5</text>
<text x="130.2" y="189">9</text>
<text x="166.5" y="186.5">13</text>
<text x="167.1" y="189">8</text>
<text x="199.5" y="186.5">12</text>
<text x="200.1" y="189">9</text>
<text x="301" y="273.5">File: b2.sch</text>
<text x="301" y="270.8">Sheet: /</text>
<text x="301" y="280.9">Size: A3</text>
<text x="323" y="280.9">Date: 22 sep 2011</text>
<text x="386" y="280.9">Rev:</text>
<text x="301" y="283.7">KiCad E.D.A. kicad 5.1.9+dfsg1-1</text>
<text x="386" y="283.7">Id: 1/1</text>
</g>
<text font-size="2.1" fill="#0000c2" x="320" y="274.1">PicsimLab board 2</text>
<g font-size="1.8" fill="#840000">
<text x="35" y="11.7">1</text>
<text x="85" y="11.7">2</text>
<text x="135" y="11.7">3</text>
<text x="185" y="11.7">4</text>
<text x="235" y="11.7">5</text>
<text x="285" y="11.7">6</text>
<text x="335" y="11.7">7</text>
<text x="385" y="11.7">8</text>
<text x="10.4" y="35.7">A</text>
<text x="35.1" y="30.3">1</text>
<text x="35.1" y="35.3">2</text>
<text x="78.3" y="30.3">1</text>
<text x="98.6" y="30.3">3</text>
<text x="408.4" y="35.7">A</text>
<text x="29" y="40.5" transform="rotate(-90 29 40.5)">MP</text>
<text x="88.6" y="41.2" transform="rotate(-90 88.6 41.2)">2</text>
<text x="59.9" y="79.9" transform="rotate(-90 59.9 79.9)">1</text>
<text x="10.4" y="85.7">B</text>
<text x="288.4" y="86.1">1</text>
<text x="288.4" y="88.7">2</text>
<text x="408.4" y="85.7">B</text>
<text x="59.9" y="91.3" transform="rotate(-90 59.9 91.3)">2</text>
<text x="288.4" y="91.2">3</text>
<text x="288.4" y="93.8">4</text>
<text x="171.8" y="96.3">14</text>
<text x="171.8" y="101.4">16</text>
<text x="223.8" y="101.4">11</text>
<text x="223.8" y="98.8">12</text>
<text x="223.8" y="96.3">13</text>
<text x="288.4" y="96.3">5</text>
<text x="288.4" y="98.8">6</text>
<text x="288.4" y="101.4">7</text>
<text x="223.8" y="103.9">10</text>
<text x="224.3" y="106.5">9</text>
<text x="325.9" y="102.7">1</text>
<text x="325.9" y="105.2">2</text>
<text x="325.9" y="107.7">3</text>
<text x="171.8" y="109">15</text>
<text x="224.3" y="111.5">7</text>
<text x="224.3" y="109">8</text>
<text x="325.9" y="110.3">4</text>
<text x="325.9" y="112.8">5</text>
<text x="172.2" y="117.9">4</text>
<text x="224.3" y="119.2">3</text>
<text x="224.3" y="114.1">6</text>
<text x="325.9" y="115.4">6</text>
<text x="224.3" y="124.2">1</text>
<text x="224.3" y="121.7">2</text>
<text x="172.2" y="129.3">5</text>
<text x="223.8" y="129.3">17</text>
<text x="223.8" y="126.8">18</text>
<text x="10.4" y="135.7">C</text>
<text x="408.4" y="135.7">C</text>
<text x="326.7" y="143.3">15</text>
<text x="326.7" y="139.5">16</text>
<text x="326.7" y="147.1">14</text>
<text x="326.7" y="154.7">12</text>
<text x="326.7" y="150.9">13</text>
<text x="326.7" y="158.5">11</text>
<text x="326.7" y="162.3">10</text>
<text x="327.2" y="166.2">9</text>
<text x="327.2" y="173.8">7</text>
<text x="327.2" y="170">8</text>
<text x="327.2" y="177.6">6</text>
<text x="10.4" y="185.7">D</text>
<text x="327.2" y="185.2">4</text>
<text x="327.2" y="181.4">5</text>
<text x="408.4" y="185.7">D</text>
<text x="327.2" y="189">3</text>
<text x="327.2" y="196.6">1</text>
<text x="327.2" y="192.8">2</text>
<text x="10.4" y="235.7">E</text>
<text x="408.4" y="235.7">E</text>
<text x="10.5" y="285.7">F</text>
<text x="35" y="286.7">1</text>
<text x="85" y="286.7">2</text>
<text x="135" y="286.7">3</text>
<text x="185" y="286.7">4</text>
<text x="235" y="286.7">5</text>
<text x="285" y="286.7">6</text>
<text x="335" y="286.7">7</text>
<text x="385" y="286.7">8</text>
<text x="408.5" y="285.7">F</text>
</g>
<g font-size="1.8" fill="#008484">
<text x="19.8" y="28">Barrel_Jack_MountingPin</text>
<text x="29.7" y="25.7">J3</text>
<text x="83.6" y="31.2">Vin</text>
<text x="89.5" y="35.9" transform="rotate(-90 89.5 35.9)">GND</text>
<text x="90.3" y="31.2">Vout</text>
<text x="70" y="37.6">C2</text>
<text x="97.3" y="41.4">100uF</text>
<text x="100.4" y="36.3">C3</text>
<text x="114.5" y="36.3">C4</text>
<text x="114.8" y="41.4">100nF</text>
<text x="248.1" y="40.1">330R</text>
<text x="265.6" y="37.6">D4</text>
<text x="66.8" y="42.6">100uF</text>
<text x="139.1" y="47.2" transform="rotate(-90 139.1 47.2)">10k</text>
<text x="141.1" y="46.9" transform="rotate(-90 141.1 46.9)">R1</text>
<text x="249.1" y="42.1">R7</text>
<text x="262.6" y="42.6">LED_RED</text>
<text x="145.2" y="52.8">470R</text>
<text x="265.6" y="51.5">D5</text>
<text x="146.2" y="54.8">R2</text>
<text x="248.1" y="54.1">330R</text>
<text x="249.1" y="56.1">R8</text>
<text x="262.6" y="56.6">LED_RED</text>
<text x="265.6" y="65.5">D6</text>
<text x="156.9" y="69.2" transform="rotate(-90 156.9 69.2)">2.2K</text>
<text x="158.9" y="68.5" transform="rotate(-90 158.9 68.5)">R3</text>
<text x="248.1" y="68">330R</text>
<text x="249.1" y="70.1">R9</text>
<text x="262.6" y="70.6">LED_RED</text>
<text x="162.7" y="77.7">R4</text>
<text x="162.7" y="75.7">1K</text>
<text x="58.2" y="79.9" transform="rotate(-90 58.2 79.9)">+</text>
<text x="248.1" y="82">330R</text>
<text x="265.6" y="79.5">D7</text>
<text x="54.2" y="86.9" transform="rotate(-90 54.2 86.9)">3.6V</text>
<text x="64.1" y="86.8" transform="rotate(-90 64.1 86.8)">BT1</text>
<text x="248.6" y="84">R10</text>
<text x="262.6" y="84.5">LED_RED</text>
<text x="58.2" y="91.1" transform="rotate(-90 58.2 91.1)">-</text>
<text x="72.9" y="93.7">20pF</text>
<text x="73.3" y="91.7">C1</text>
<text x="177.5" y="97.2">VDD</text>
<text x="199.1" y="99.7">RB6/T1OSC0/T1CKI/PGC</text>
<text x="206.5" y="97.2">RB7/T1OSI/PGD</text>
<text x="177.5" y="102.3">OSC1/RA7</text>
<text x="211.2" y="107.4">RB3/CCP1</text>
<text x="211.9" y="104.8">RB4/PGM</text>
<text x="216.4" y="102.3">RB5</text>
<text x="177.5" y="109.9">OSC2/RA6</text>
<text x="210.6" y="112.4">RB1/RX/DT</text>
<text x="210.6" y="109.9">RB2/TX/CK</text>
<text x="255.1" y="112.2" transform="rotate(-90 255.1 112.2)">R11</text>
<text x="257.1" y="112" transform="rotate(-90 257.1 112)">10k</text>
<text x="261.4" y="112.2" transform="rotate(-90 261.4 112.2)">R12</text>
<text x="263.4" y="112" transform="rotate(-90 263.4 112)">10k</text>
<text x="267.8" y="112.2" transform="rotate(-90 267.8 112.2)">R13</text>
<text x="269.8" y="112" transform="rotate(-90 269.8 112)">10k</text>
<text x="343.9" y="108.6">J2</text>
<text x="343.9" y="111">RJ12</text>
<text x="177.5" y="118.8">MCLR/RA5</text>
<text x="213.1" y="115">RB0/INT</text>
<text x="205" y="120.1">RA4/TOCKI/CMP2</text>
<text x="207" y="122.6">RA3/AN3/CMP1</text>
<text x="207.2" y="125.1">RA2/AN2/VREF</text>
<text x="136.5" y="131.3">SW2</text>
<text x="177.5" y="130.2">VSS</text>
<text x="212.4" y="130.2">RA0/AN0</text>
<text x="212.4" y="127.7">RA1/AN1</text>
<text x="130.3" y="136.1">SW_PUSH</text>
<text x="332.5" y="140.4">LED_-</text>
<text x="332.5" y="148">DB7</text>
<text x="332.5" y="144.2">LED_+</text>
<text x="172.5" y="154.3">VCC</text>
<text x="192.5" y="154.3">C1+</text>
<text x="224.6" y="152.3" transform="rotate(-90 224.6 152.3)">R6</text>
<text x="226.6" y="153" transform="rotate(-90 226.6 153)">2.2K</text>
<text x="332.5" y="155.6">DB5</text>
<text x="332.5" y="151.8">DB6</text>
<text x="205.8" y="156.9">C7</text>
<text x="332.5" y="159.4">DB4</text>
<text x="153" y="162.4" transform="rotate(-90 153 162.4)">1uF</text>
<text x="158" y="162.4" transform="rotate(-90 158 162.4)">C5</text>
<text x="172.5" y="164.5">V+</text>
<text x="192.5" y="167">C2+</text>
<text x="193" y="164.5">C1-</text>
<text x="204.9" y="162">1uF</text>
<text x="332.5" y="163.2">DB3</text>
<text x="332.5" y="167">DB2</text>
<text x="172.5" y="169.6">GND</text>
<text x="205.8" y="169.6">C8</text>
<text x="332.5" y="170.9">DB1</text>
<text x="193" y="177.2">C2-</text>
<text x="204.9" y="174.7">1uF</text>
<text x="332.5" y="178.5">E</text>
<text x="332.5" y="174.7">DB0</text>
<text x="153.1" y="180.3" transform="rotate(-90 153.1 180.3)">C6</text>
<text x="158.2" y="181.2" transform="rotate(-90 158.2 181.2)">1uF</text>
<text x="172.5" y="182.3">T1OUT</text>
<text x="172.5" y="184.8">T2OUT</text>
<text x="192" y="184.8">T2IN</text>
<text x="192" y="182.3">T1IN</text>
<text x="332.5" y="182.3">R/W</text>
<text x="172.5" y="187.4">R1IN</text>
<text x="172.5" y="189.9">R2IN</text>
<text x="189.8" y="187.4">R1OUT</text>
<text x="189.8" y="189.9">R2OUT</text>
<text x="332.5" y="189.9">VO</text>
<text x="332.5" y="186.1">RS</text>
<text x="332.5" y="197.5">VSS</text>
<text x="332.5" y="193.7">VDD</text>
<text x="305.4" y="198.6" transform="rotate(-90 305.4 198.6)">RV1</text>
<text x="307.9" y="198.4" transform="rotate(-90 307.9 198.4)">10k</text>
<text x="222.4" y="207.7">D3</text>
<text x="203.6" y="210.3">330R</text>
<text x="204.6" y="212.3">R5</text>
<text x="218.1" y="212.8">LED_GREEN</text>
</g>
<g font-size="1.4" fill="#840000">
<text x="263.1" y="39.2">1</text>
<text x="269.5" y="39.2">2</text>
<text x="263.1" y="53.1">1</text>
<text x="269.5" y="53.1">2</text>
<text x="263.1" y="67.1">1</text>
<text x="269.5" y="67.1">2</text>
<text x="263.1" y="81.1">1</text>
<text x="269.5" y="81.1">2</text>
<text x="70.9" y="86.4" transform="rotate(-90 70.9 86.4)">1</text>
<text x="70.9" y="92.2" transform="rotate(-90 70.9 92.2)">2</text>
<text x="182.6" y="187.1" transform="rotate(-90 182.6 187.1)">RS232</text>
<text x="187.2" y="186.2" transform="rotate(-90 187.2 186.2)">TTL</text>
<text x="307.1" y="192.2" transform="rotate(-90 307.1 192.2)">1</text>
<text x="309.8" y="196.6">2</text>
<text x="307.1" y="202.3" transform="rotate(-90 307.1 202.3)">3</text>
<text x="220" y="209.3">1</text>
<text x="226.3" y="209.3">2</text>
</g>
<g font-size="1.4" fill="#008484">
<text x="269.6" y="45">D8</text>
<text x="268" y="50.1">1N4148</text>
<text x="269.6" y="59">D9</text>
<text x="268" y="64.1">1N4148</text>
<text x="71.5" y="69.2">D1</text>
<text x="69.9" y="74.3">1N4148</text>
<text x="71.5" y="75.5">D2</text>
<text x="269.2" y="73">D10</text>
<text x="69.9" y="80.6">1N4148</text>
<text x="268" y="78.1">1N4148</text>
<text x="269.2" y="87">D11</text>
<text x="268" y="92">1N4148</text>
</g>
<g font-size="1.1" fill="#008484">
<text x="101.2" y="25.1">PWR_FLAG</text>
<text x="117.1" y="28.7">+5V</text>
<text x="137.5" y="33.7">+5V</text>
<text x="118.9" y="37.8">PWR_FLAG</text>
<text x="155.2" y="56.6">+5V</text>
<text x="63.8" y="63">+5V</text>
<text x="166.7" y="92.2">+5V</text>
<text x="109.5" y="106.1">+5V</text>
<text x="317.8" y="118.8">+5V</text>
<text x="315.3" y="141.7">+5V</text>
<text x="160.3" y="151.9">+5V</text>
<text x="231.4" y="155.7">+5V</text>
<text x="306.4" y="186.1">+5V</text>
<text x="319.1" y="191.2">+5V</text>
<text x="193.3" y="207.7">+5V</text>
</g>
<text font-size=".5" fill="#840000" x="28" y="37.5">Mounting</text>
</svg>
